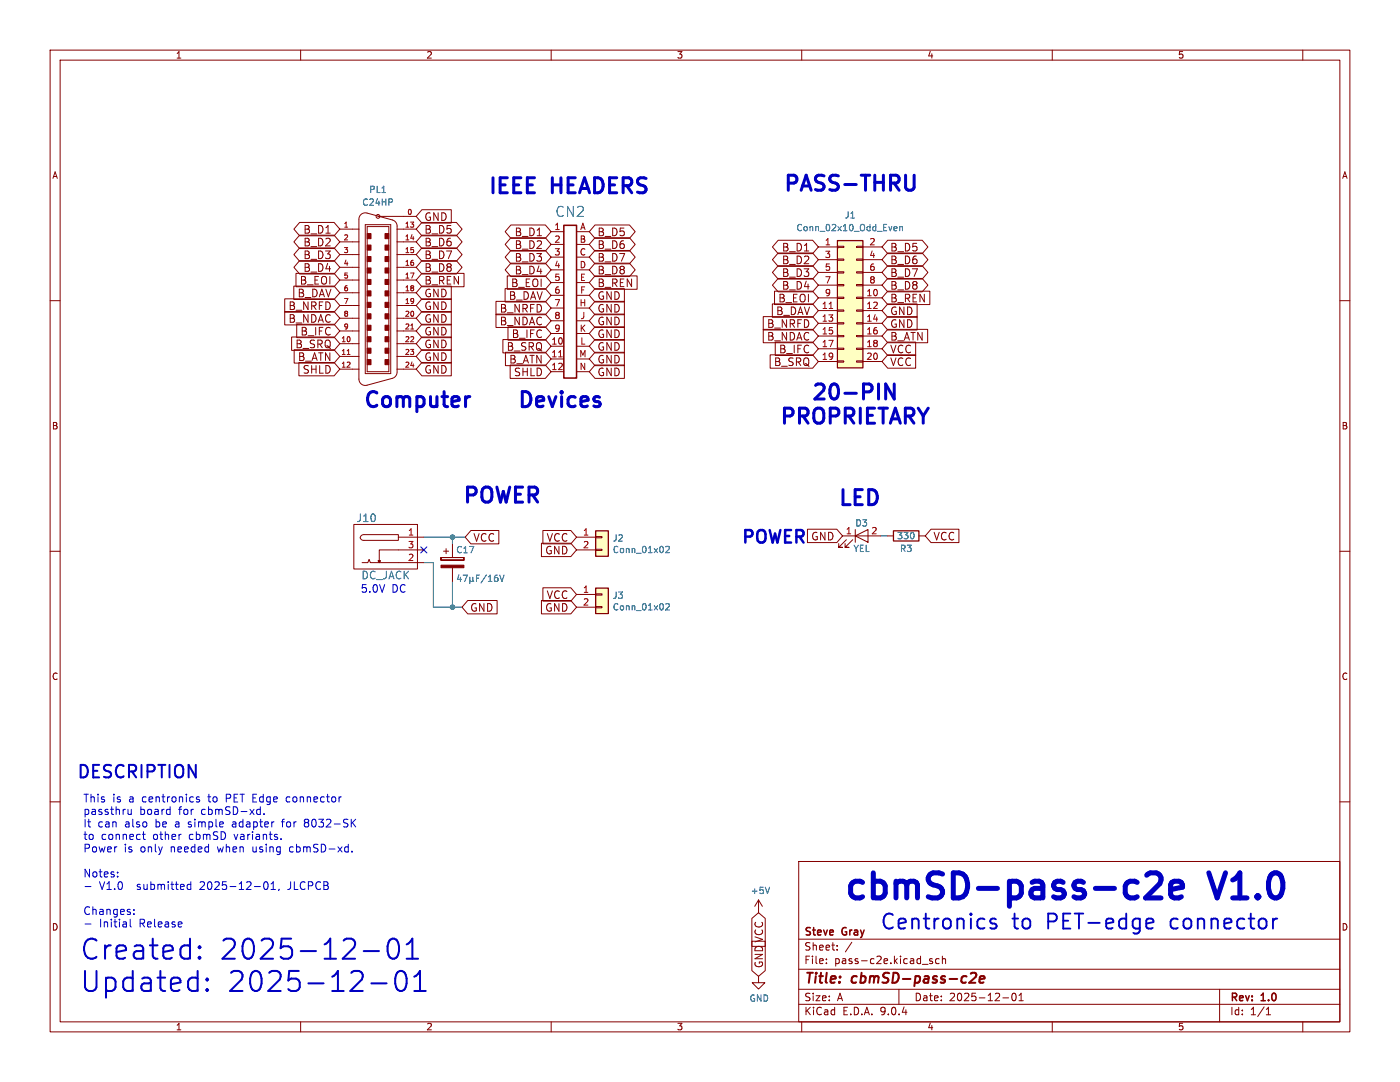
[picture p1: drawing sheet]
<svg xmlns="http://www.w3.org/2000/svg" width="279mm" height="216mm" viewBox="0 0 279 216" stroke-linecap="round" stroke-linejoin="round" font-family="sans-serif">
<g fill="none" stroke="#840000" stroke-width=".2">
<path d="M10 10h259.4v195.9h-259.4zM12 12h255.4v191.9h-255.4zM60 10v2M110 10v2M160 10v2M210 10v2M260 10v2M10 60h2M267.4 60h2M10 110h2M168.1 106.9h7.7M168.9 107.7l-1.5 1.5h.7h-.7v-.7"/>
<path d="M170.2 107.7l-1.5 1.5h.7h-.7v-.7M170.7 106.9l2.5-1.2v2.5zM170.7 105.7v2.5M267.4 110h2M10 160h2M151.4 179.6l-.8 1.2M151.4 179.6l.7 1.2M151.4 179.6v2.5M159.4 171.9h108v32h-108zM267.4 160h2M151.4 194.8v1.3h1.3l-1.3 1.3-1.3-1.3h1.3M159.4 197.4h108"/>
<path d="M159.4 193.4h108M159.4 187.4h108M164.9 192.1v.2M164.9 191.4v.1M167.1 189.4v.2M167.1 188.7v.1M170 188l-1.3 1.9M179.4 197.4v3M186.1 191.4l-.4-.1-.2 .2 .1 .2 .5 .2v.3h-.6M187.4 191.4l-.4-.1-.3 .3 .2 .6h.5M188.1 191.4l.2-.1 .3 .1 .1 .9M188.1 190.8v1.5"/>
<path d="M200.1 199.1h1.2M202.1 198.3l.2-.1a.8 .8 0 0 1 .5 .7 .8 .8 0 0 1-.5 .8l-.2-.2-.2-.4zM203.4 199.7h.8M203.4 198.6l.4-.4v1.5M243.4 197.4v6.5M60 203.9v2M110 203.9v2M159.4 200.4h108M160 203.9v2M210 203.9v2M252.7 202.5h.9M252.7 201.4l.4-.4v1.5"/>
<path d="M260 203.9v2"/>
</g>
<path d="M193.7 194.3l.3-.2h.5l.3 .2v.4l-.1 .3-1.3 1.1h1.3M195.5 195.4l1-.2-.1-.3h-.7l-.3 .9 .3 .3 .6-.1" fill="none" stroke="#840000" stroke-width=".4"/>
<path d="M153.6 177l-.4 1.3" fill="none" stroke="#006464" stroke-width=".2"/>
<path d="M118.9 105.9h2.5v5.1h-2.5z" fill="#ffffc2"/>
<path d="M118.9 105.9h2.5v5.1h-2.5z" fill="none" stroke="#840000" stroke-width=".25"/>
<path d="M115.1 107.2h3.8M115.1 109.7h3.8M118.9 107.1h1.2v.2h-1.2zM118.9 109.6h1.2v.3h-1.2z" fill="none" stroke="#840000" stroke-width=".2"/>
<path d="M132.9 109.1l.5-.1 .2 .4-.8 .9h.8" fill="none" stroke="#006464" stroke-width=".2"/>
<path d="M167.1 48h5.1v25.4h-5.1z" fill="#ffffc2"/>
<path d="M167.1 48h5.1v25.4h-5.1zM178.3 105.9h5.1v2.1h-5.1z" fill="none" stroke="#840000" stroke-width=".25"/>
<g fill="none" stroke="#840000" stroke-width=".2">
<path d="M67.8 45.7h3.8M67.8 48.3h3.8M67.8 50.8h3.8M67.8 53.3h3.8M67.8 55.9h3.8M67.8 58.4h3.8M71.6 43.7a1.27 1.27 0 0 1 1.7-1.2l5.1 1.4 .5 .4 .3 .6v29.3M71.6 43.8v31.8a1.27 1.27 0 0 0 1.7 1.3l5.1-1.4 .6-.5 .2-.7M72.9 44.8h5.1v29.7h-5.1zM73.3 45.2h4.3v29h-4.3zM75.4 43.2h7.7M79.2 45.7h3.9"/>
<path d="M79.2 48.3h3.9M79.2 50.8h3.9M79.2 53.3h3.9M79.2 55.9h3.9M79.2 58.4h3.9M110 46.2h2.5M110 48.8h2.5M110 51.3h2.5M110 53.8h2.5M110 56.4h2.5M110 58.9h2.5M115.1 46.2h2.5"/>
<path d="M115.1 48.8h2.5M115.1 51.3h2.5M115.1 53.8h2.5M115.1 56.4h2.5M115.1 58.9h2.5M163.3 49.3h3.8M163.3 51.8h3.8M163.3 54.4h3.8M163.3 56.9h3.8M163.3 59.4h3.8M167.1 49.1h1.3v.3h-1.3zM167.1 51.7h1.3v.2h-1.3z"/>
<path d="M167.1 54.2h1.3v.3h-1.3zM167.1 56.8h1.3v.2h-1.3zM167.1 59.3h1.3v.3h-1.3zM170.9 49.1h1.3v.3h-1.3zM170.9 51.7h1.3v.2h-1.3zM170.9 54.2h1.3v.3h-1.3zM170.9 56.8h1.3v.2h-1.3zM170.9 59.3h1.3v.3h-1.3zM172.2 49.3h3.8M172.2 51.8h3.8M172.2 54.4h3.8M172.2 56.9h3.8"/>
<path d="M172.2 59.4h3.8M67.8 66h3.8M67.8 68.6h3.8M67.8 71.1h3.8M67.8 73.7h3.8M67.8 61h3.8M67.8 63.5h3.8M79.2 66h3.9M79.2 68.6h3.9M79.2 71.1h3.9M79.2 73.7h3.9M79.2 61h3.9"/>
<path d="M79.2 63.5h3.9M110 74.2h2.5M110 61.5h2.5M110 64h2.5M110 66.5h2.5M110 69.1h2.5M110 71.6h2.5M115.1 74.2h2.5M115.1 61.5h2.5M115.1 64h2.5M115.1 66.5h2.5M115.1 69.1h2.5"/>
<path d="M115.1 71.6h2.5M163.3 62h3.8M163.3 64.5h3.8M163.3 67.1h3.8M163.3 69.6h3.8M163.3 72.1h3.8M167.1 61.8h1.3v.3h-1.3zM167.1 64.4h1.3v.2h-1.3zM167.1 66.9h1.3v.3h-1.3zM167.1 69.5h1.3v.2h-1.3zM167.1 72h1.3v.3h-1.3zM170.9 61.8h1.3v.3h-1.3z"/>
<path d="M170.9 64.4h1.3v.2h-1.3zM170.9 66.9h1.3v.3h-1.3zM170.9 69.5h1.3v.2h-1.3zM170.9 72h1.3v.3h-1.3zM172.2 62h3.8M172.2 64.5h3.8M172.2 67.1h3.8M172.2 69.6h3.8M172.2 72.1h3.8M70.6 104.6h12.7v8.9h-12.7zM72.1 106.9l.5-.2h6.9v1.1h-6.9a.56 .56 0 0 1-.6-.2 .56 .56 0 0 1 .1-.7zM72.3 112.3h1.1l.3-.7 .2 .7h10.7"/>
<path d="M75.6 112h.2M79.5 107.2h5.1M84.6 109.7h-8.9v2.6l.2-.4h-.5l.3 .4M88 111.3v.5zM88 111.8h4.6zM88 111.3h4.6zM88.5 110h1M89 109.5v1M90.3 108.5v2.8M90.3 113.3v2.8M92.6 111.3v.5zM177 106.9h1.3"/>
<path d="M183.4 106.9h1.3"/>
<circle cx="75.4" cy="43.2" r=".38"/>
</g>
<path d="M69.3 70.7h.6M82 65.7h.6M111.5 71.2h.7M165.5 61.6h.7" fill="none" stroke="#a90000" stroke-width=".2"/>
<g fill="none" stroke="#006464" stroke-width=".2">
<path d="M178.6 45.2l.4 .1v.2l-.6 .1M179 46h-.4M179.6 45.3h.4l.1 .7M179.6 45.2v.8M91.6 114.7l-.3 .9h.8M91.9 115.2v.8M92.4 114.8h.9l-.6 1.2M93.8 115.2v1.2M93.8 115.8l.1 .2 .5-.2M94.4 115.8l.2 .2M94.4 115.2v.6M95.1 115.4h.4"/>
<path d="M95.7 114.8h-.6v1.2M97.1 114.7l-1.1 1.6M97.5 116h.7M97.5 115.1l.3-.3v1.2M99.3 114.8h-.4l-.2 .3v.7l.2 .2 .4-.1 .1-.4-.1-.2-.4-.1-.2 .3M99.8 114.8l.4 1.2 .4-1.2"/>
</g>
<g fill="#840000" stroke="#840000" stroke-width=".2">
<path d="M73.3 46.6h.7v1h-.7z"/>
<path d="M73.3 48.9h.7v1h-.7z"/>
<path d="M73.3 51.2h.7v1h-.7z"/>
<path d="M73.3 53.5h.7v1h-.7z"/>
<path d="M73.3 55.8h.7v1h-.7z"/>
<path d="M73.3 58h.7v1.1h-.7z"/>
<path d="M73.3 60.3h.7v1h-.7z"/>
<path d="M73.3 62.6h.7v1h-.7z"/>
<path d="M73.3 64.9h.7v1h-.7z"/>
<path d="M73.3 67.2h.7v1h-.7z"/>
<path d="M73.3 69.5h.7v1h-.7z"/>
<path d="M73.3 71.8h.7v1h-.7z"/>
<path d="M76.8 46.6h.8v1h-.8z"/>
<path d="M76.8 48.9h.8v1h-.8z"/>
<path d="M76.8 51.2h.8v1h-.8z"/>
<path d="M76.8 53.5h.8v1h-.8z"/>
<path d="M76.8 55.8h.8v1h-.8z"/>
<path d="M76.8 58h.8v1.1h-.8z"/>
<path d="M76.8 60.3h.8v1h-.8z"/>
<path d="M76.8 62.6h.8v1h-.8z"/>
<path d="M76.8 64.9h.8v1h-.8z"/>
<path d="M76.8 67.2h.8v1h-.8z"/>
<path d="M76.8 69.5h.8v1h-.8z"/>
<path d="M76.8 71.8h.8v1h-.8z"/>
<path d="M88 112.8h4.6v.5h-4.6z"/>
</g>
<path d="M112.5 45h2.6v30.4h-2.6z" fill="none" stroke="#840000" stroke-width=".3"/>
<path d="M118.9 117.3h2.5v5.1h-2.5z" fill="#ffffc2"/>
<path d="M118.9 117.3h2.5v5.1h-2.5z" fill="none" stroke="#840000" stroke-width=".25"/>
<g fill="none" stroke="#840000" stroke-width=".2">
<path d="M56.8 59.6h9.9l1.1 1.4-1.1 1.3h-9.9zM58.6 57.1h8.1l1.1 1.3-1.1 1.4h-8.1zM59.1 54.5h7.6l1.1 1.4-1.1 1.3h-7.6zM59.8 52h6.9l1.1 1.3-1.1 1.4h-6.9l-1.1-1.4zM59.8 49.5h6.9l1.1 1.3-1.1 1.3h-6.9l-1.1-1.3zM59.8 44.4h6.9l1.1 1.3-1.1 1.4h-6.9l-1.1-1.4zM59.8 46.9h6.9l1.1 1.4-1.1 1.3h-6.9l-1.1-1.3zM84.2 57.1h5.9v2.7h-5.9l-1.1-1.4zM84.2 59.6h5.9v2.7h-5.9l-1.1-1.3zM84.2 41.8h5.9v2.7h-5.9l-1.1-1.3zM84.2 46.9h6.9l1.1 1.4-1.1 1.3h-6.9l-1.1-1.3zM84.2 44.4h6.9l1.1 1.3-1.1 1.4h-6.9l-1.1-1.4z"/>
<path d="M84.2 52h6.9l1.1 1.3-1.1 1.4h-6.9l-1.1-1.4zM84.2 49.5h6.9l1.1 1.3-1.1 1.3h-6.9l-1.1-1.3zM84.2 54.5h8.4v2.7h-8.4l-1.1-1.3zM100.8 57.6h8l1.2 1.3-1.2 1.4h-8zM101.2 55.1h7.6l1.2 1.3-1.2 1.3h-7.6zM102 52.5h6.8l1.2 1.3-1.2 1.4h-6.8l-1.2-1.4zM102 44.9h6.8l1.2 1.3-1.2 1.4h-6.8l-1.2-1.4zM102 47.4h6.8l1.2 1.4-1.2 1.3h-6.8l-1.2-1.3zM102 50h6.8l1.2 1.3-1.2 1.3h-6.8l-1.2-1.3zM118.7 44.9h6.9l1.2 1.3-1.2 1.4h-6.9l-1.1-1.4zM118.7 47.4h6.9l1.2 1.4-1.2 1.3h-6.9l-1.1-1.3zM118.7 50h6.9l1.2 1.3-1.2 1.3h-6.9l-1.1-1.3z"/>
<path d="M118.7 52.5h6.9l1.2 1.3-1.2 1.4h-6.9l-1.1-1.4zM118.7 55.1h8.4v2.6h-8.4l-1.1-1.3zM118.7 57.6h5.9v2.7h-5.9l-1.1-1.4zM154.6 58.1h7.6l1.1 1.3-1.1 1.4h-7.6zM155.3 47.9h6.9l1.1 1.4-1.1 1.3h-6.9l-1.1-1.3zM155.3 55.6h6.9l1.1 1.3-1.1 1.3h-6.9l-1.1-1.3zM155.3 50.5h6.9l1.1 1.3-1.1 1.3h-6.9l-1.1-1.3zM155.3 53h6.9l1.1 1.4-1.1 1.3h-6.9l-1.1-1.3zM177.2 55.6h6.8l1.2 1.3-1.2 1.3h-6.8l-1.2-1.3zM177.2 58.1h8.4v2.7h-8.4l-1.2-1.4zM177.2 53h6.8l1.2 1.4-1.2 1.3h-6.8l-1.2-1.3zM177.2 47.9h6.8l1.2 1.4-1.2 1.3h-6.8l-1.2-1.3z"/>
<path d="M177.2 50.5h6.8l1.2 1.3-1.2 1.3h-6.8l-1.2-1.3zM56.8 62.2h9.9l1.1 1.3-1.1 1.3h-9.9zM58.2 67.2h8.5l1.1 1.4-1.1 1.3h-8.5zM58.7 69.8h8l1.1 1.3-1.1 1.4h-8zM59.2 64.7h7.5l1.1 1.3-1.1 1.4h-7.5zM59.6 72.3h7.1l1.1 1.4-1.1 1.3h-7.1zM84.2 62.2h5.9v2.6h-5.9l-1.1-1.3zM84.2 64.7h5.9v2.7h-5.9l-1.1-1.4zM84.2 67.2h5.9v2.7h-5.9l-1.1-1.3zM84.2 69.8h5.9v2.7h-5.9l-1.1-1.4zM84.2 72.3h5.9v2.7h-5.9l-1.1-1.3zM99 62.7h9.8l1.2 1.3-1.2 1.3h-9.8z"/>
<path d="M99 60.1h9.8l1.2 1.4-1.2 1.3h-9.8zM100.4 67.8h8.4l1.2 1.3-1.2 1.3h-8.4zM100.9 70.3h7.9l1.2 1.3-1.2 1.4h-7.9zM101.4 65.2h7.4l1.2 1.3-1.2 1.4h-7.4zM101.8 72.8h7l1.2 1.4-1.2 1.3h-7zM118.7 60.1h5.9v2.7h-5.9l-1.1-1.3zM118.7 62.7h5.9v2.6h-5.9l-1.1-1.3zM118.7 65.2h5.9v2.7h-5.9l-1.1-1.4zM118.7 72.8h5.9v2.7h-5.9l-1.1-1.3zM118.7 67.8h5.9v2.6h-5.9l-1.1-1.3zM118.7 70.3h5.9v2.7h-5.9l-1.1-1.4zM152.3 63.2h9.9l1.1 1.3-1.1 1.3h-9.9z"/>
<path d="M152.3 65.7h9.9l1.1 1.4-1.1 1.3h-9.9zM153.7 70.8h8.5l1.1 1.3-1.1 1.4h-8.5zM154.1 60.6h8.1l1.1 1.4-1.1 1.3h-8.1zM154.7 68.3h7.5l1.1 1.3-1.1 1.3h-7.5zM177.2 63.2h5.8v2.6h-5.8l-1.2-1.3zM177.2 60.6h5.8v2.7h-5.8l-1.2-1.3zM177.2 70.8h5.5v2.7h-5.5l-1.2-1.4zM177.2 68.3h5.5v2.6h-5.5l-1.2-1.3zM177.2 65.7h7.9v2.7h-7.9l-1.2-1.3zM93.3 119.8h5.9v2.7h-5.9l-1.1-1.3zM94 105.9h5.6v2.6h-5.6l-1.2-1.3zM108.1 119.8h5.8l1.2 1.4-1.2 1.3h-5.8z"/>
<path d="M108.1 108.4h5.8l1.2 1.3-1.2 1.4h-5.8zM108.3 105.9h5.6l1.2 1.3-1.2 1.3h-5.6zM108.3 117.3h5.6l1.2 1.3-1.2 1.4h-5.6zM115.1 118.6h3.8M118.9 118.5h1.2v.2h-1.2zM161.1 105.6h5.9l1.1 1.3-1.1 1.4h-5.9zM185.8 105.6h5.6v2.7h-5.6l-1.1-1.4zM115.1 121.2h3.8M118.9 121h1.2v.3h-1.2zM150.1 187.8h2.6v5.9l-1.3 1.1-1.3-1.1zM150.1 183.3l1.3-1.2 1.3 1.2v5.5h-2.6z"/>
</g>
<path d="M132.9 120.6l.5-.2 .2 .4-.8 .9h.8" fill="none" stroke="#006464" stroke-width=".2"/>
<path d="M84.6 112.3h1.9v8.9h5.7M84.6 107.2h8.2M90.3 107.2v1.3M90.3 116.1v5.1M175.8 106.9h1.2" fill="none" stroke="#009600" stroke-width=".2"/>
<path d="M84 109.1l1.2 1.2M85.2 109.1l-1.2 1.2" fill="none" stroke="#000084" stroke-width=".2"/>
<path d="M182.4 35v2.4l-.2 .4-.9 .2M93.5 79.1h.3M178.5 76.6v3l-1.7-3v3" fill="none" stroke="#0000c2" stroke-width=".6"/>
<g fill="none" stroke="#0000c2" stroke-width=".2">
<path d="M39.8 159.1l-.4-.1-.2 .2 .1 .2 .5 .2v.4h-.6M68 159h.1M17 176.9h1.2M23.5 174.8v.2M23.5 174v.2M25.5 161.5l.1 .9 .4 .1 .2-.1M26.2 161.5v1M28.4 166.5h.6M28.6 166v1.3l.4 .2M33.8 161.5l.1 .1M33.9 161v1.5M33.9 162.4l-.1 .1"/>
<path d="M37.3 177.2l.3 .3 .5-.1M38.1 175.9v1.6M38.1 176.5h-.5l-.3 .3M51.4 162.4h.6M51.4 161.6h.6M52 161v1.5M52.7 162.4v.1M52.8 176.1l.2-.2a.83 .83 0 0 1 .5 .8 .83 .83 0 0 1-.5 .8l-.2-.2-.2-.4zM54.1 177.5h.9M54.1 176.4l.4-.5v1.6M55.7 177.4l-.1 .3M56.1 167.4v.1"/>
<path d="M56.2 164h.5M60.9 163.5l-.2 .3 .2 .3M60.9 164.2l-.2 .2 .2 .5M69.4 169h.1M69.5 168.5v1.5M69.5 169.9l-.1 .1M70.2 169.9v.1M70.3 164.1l.7 .9M71 163.5l-.9 .9M17 184.4h1.2M26 183.4v1.4l.2 .2M26.7 182.3v.2"/>
<path d="M26.7 181.5v.2"/>
</g>
<g fill="none" stroke="#0000c2" stroke-width=".4">
<path d="M39.8 190.9l.2 .2-.2 .2M39.8 190.9l-.2 .2 .2 .2M39.8 188.8v.4M39.8 190.9v.4M39.8 188.8l.2 .2-.2 .2M39.8 188.8l-.2 .2 .2 .2M41.3 197.4l.2 .2-.2 .1M41.3 197.4l-.1 .2 .1 .1M41.3 195.3v.3M41.3 197.4v.3M41.3 195.3l.2 .2-.2 .1M41.3 195.3l-.1 .2 .1 .1"/>
<path d="M72.6 189.8h3M74.1 196.2h3.1M77.7 187.7a.96 .96 0 0 1 1-.4 .96 .96 0 0 1 .7 .8 3.1 3.1 0 0 1-.3 3 .95 .95 0 0 1-1.6-.6 3.4 3.4 0 0 1 .2-2.8zM79.2 194.1a.96 .96 0 0 1 1-.4 .96 .96 0 0 1 .8 .8 3.1 3.1 0 0 1-.4 3.1 .95 .95 0 0 1-1.5-.6 3.4 3.4 0 0 1 .1-2.9zM81.2 191.3h2.2M81.2 188.4l.7-.5 .4-.6v4M82.7 197.7h2.3M82.7 194.9l.7-.6 .4-.6v4"/>
</g>
<path d="M197.8 183.4l-.2 .3 .2 .4 1 .3 .1 .5-.1 .2-.3 .2-.9-.2M229.2 183.3l.8 .1 .2 .6-1.4 .3M230 185.1l-.8 .2M254.9 183.3a.77 .77 0 0 0-.9 .6" fill="none" stroke="#0000c2" stroke-width=".38"/>
<path d="M226.5 175.8l.4 .3M226.9 178.9l-.4 .3M228.9 174.6l.7-.4h1.2a1.36 1.36 0 0 1 .7 2.1l-2.9 2.9h3.1M233.6 177.5l2.4-.5v-.4l-.2-.5-.5-.3h-1l-.4 .3-.3 .5v1.9l.3 .4 .4 .3h1l.5-.3" fill="none" stroke="#0000c2" stroke-width="1"/>
<g fill="#009600" stroke="#009600" stroke-width=".2">
<circle cx="90.3" cy="121.2" r=".46"/>
<circle cx="90.3" cy="107.2" r=".46"/>
</g>
<g font-size="7" fill="#0000c2">
<text x="168.1" y="179.8">cbmSD-pass-c2e</text>
<text x="242.1" y="179.8">V1.0</text>
</g>
<g font-size="5.6" fill="#0000c2">
<text x="15.7" y="191.8">Created:</text>
<text x="44" y="191.8">2025-12-01</text>
<text x="15.7" y="198.3">Updated:</text>
<text x="45.5" y="198.3">2025-12-01</text>
</g>
<g font-size="4.2" fill="#0000c2">
<text x="97.3" y="38.9">IEEE</text>
<text x="110.3" y="38.9">HEADERS</text>
<text x="156.2" y="38.4">PASS-THRU</text>
<text x="72.4" y="81.5">Computer</text>
<text x="103.1" y="81.5">Devices</text>
<text x="161.6" y="80">20-PIN</text>
<text x="155.2" y="84.8">PROPRIETARY</text>
<text x="92.2" y="100.6">POWER</text>
<text x="167.1" y="101.1">LED</text>
<text x="175.5" y="185.7">Centronics</text>
<text x="202" y="185.7">to</text>
<text x="209.3" y="185.7">PET-edge</text>
<text x="234.4" y="185.7">connector</text>
</g>
<g font-size="3.5" fill="#0000c2">
<text x="147.8" y="108.6">POWER</text>
<text x="15.2" y="155.5">DESCRIPTION</text>
</g>
<text font-size="2.8" fill="#006464" x="110.8" y="43.5">CN2</text>
<g font-size="2.8" fill="#840000">
<text x="160.4" y="196.8">Title:</text>
<text x="170.1" y="196.8">cbmSD-pass-c2e</text>
</g>
<g font-size="2.2" fill="#0000c2">
<text x="16.5" y="160.2">This</text>
<text x="22.4" y="160.2">is</text>
<text x="25.7" y="160.2">a</text>
<text x="28.5" y="160.2">centronics</text>
<text x="41.8" y="160.2">to</text>
<text x="45.4" y="160.2">PET Edge</text>
<text x="57.8" y="160.2">connector</text>
<text x="16.5" y="162.7">passthru</text>
<text x="16.5" y="165.2">It</text>
<text x="16.5" y="167.7">to</text>
<text x="19.5" y="165.2">can</text>
<text x="20.1" y="167.7">connect</text>
<text x="24.9" y="165.2">also</text>
<text x="27.8" y="162.7">board</text>
<text x="30.5" y="167.7">other</text>
<text x="31.1" y="165.2">be</text>
<text x="35.2" y="165.2">a</text>
<text x="35.7" y="162.7">for</text>
<text x="37.8" y="167.7">cbmSD</text>
<text x="37.9" y="165.2">simple</text>
<text x="40.3" y="162.7">cbmSD-xd.</text>
<text x="46.8" y="165.2">adapter</text>
<text x="47" y="167.7">variants.</text>
<text x="56.9" y="165.2">for</text>
<text x="61.5" y="165.2">8032-SK</text>
<text x="16.5" y="170.2">Power</text>
<text x="24.7" y="170.2">is</text>
<text x="28" y="170.2">only</text>
<text x="34.1" y="170.2">needed</text>
<text x="43.7" y="170.2">when</text>
<text x="50.7" y="170.2">using</text>
<text x="58.3" y="170.2">cbmSD-xd.</text>
<text x="16.5" y="175.2">Notes:</text>
<text x="19.8" y="177.7">V1.0</text>
<text x="27.4" y="177.7">submitted</text>
<text x="40.1" y="177.7">2025-12-01,</text>
<text x="57.8" y="177.7">JLCPCB</text>
<text x="16.5" y="182.7">Changes:</text>
<text x="19.8" y="185.2">Initial</text>
<text x="27.8" y="185.2">Release</text>
</g>
<g font-size="2.1" fill="#840000">
<text x="60.5" y="46.8">B_D1</text>
<text x="84.6" y="44.3">GND</text>
<text x="84.6" y="46.8">B_D5</text>
<text x="102.6" y="47.3">B_D1</text>
<text x="119.1" y="47.3">B_D5</text>
<text x="60.5" y="51.9">B_D3</text>
<text x="60.5" y="49.4">B_D2</text>
<text x="84.6" y="49.4">B_D6</text>
<text x="84.6" y="51.9">B_D7</text>
<text x="102.6" y="49.9">B_D2</text>
<text x="102.6" y="52.4">B_D3</text>
<text x="119.1" y="49.9">B_D6</text>
<text x="119.1" y="52.4">B_D7</text>
<text x="156" y="50.4">B_D1</text>
<text x="156" y="52.9">B_D2</text>
<text x="177.5" y="50.4">B_D5</text>
<text x="177.5" y="52.9">B_D6</text>
<text x="59.3" y="59.5">B_DAV</text>
<text x="59.8" y="57">B_EOI</text>
<text x="60.5" y="54.4">B_D4</text>
<text x="84.6" y="59.5">GND</text>
<text x="84.6" y="54.4">B_D8</text>
<text x="84.6" y="57">B_REN</text>
<text x="101.9" y="57.5">B_EOI</text>
<text x="102.6" y="54.9">B_D4</text>
<text x="119.1" y="54.9">B_D8</text>
<text x="119.1" y="57.5">B_REN</text>
<text x="156" y="58">B_D4</text>
<text x="156" y="55.5">B_D3</text>
<text x="177.5" y="58">B_D8</text>
<text x="177.5" y="55.5">B_D7</text>
<text x="57.5" y="64.6">B_NDAC</text>
<text x="57.5" y="62.1">B_NRFD</text>
<text x="84.6" y="64.6">GND</text>
<text x="84.6" y="62.1">GND</text>
<text x="99.7" y="65.1">B_NDAC</text>
<text x="99.7" y="62.6">B_NRFD</text>
<text x="101.5" y="60">B_DAV</text>
<text x="119.1" y="62.6">GND</text>
<text x="119.1" y="60">GND</text>
<text x="119.1" y="65.1">GND</text>
<text x="153" y="65.6">B_NRFD</text>
<text x="154.8" y="63.1">B_DAV</text>
<text x="155.3" y="60.5">B_EOI</text>
<text x="177.5" y="65.6">GND</text>
<text x="177.5" y="63.1">GND</text>
<text x="177.5" y="60.5">B_REN</text>
<text x="58.9" y="69.7">B_SRQ</text>
<text x="59.9" y="67.1">B_IFC</text>
<text x="84.6" y="67.1">GND</text>
<text x="84.6" y="69.7">GND</text>
<text x="101" y="70.2">B_SRQ</text>
<text x="102.1" y="67.6">B_IFC</text>
<text x="119.1" y="67.6">GND</text>
<text x="119.1" y="70.2">GND</text>
<text x="153" y="68.2">B_NDAC</text>
<text x="155.4" y="70.7">B_IFC</text>
<text x="177.5" y="70.7">VCC</text>
<text x="177.5" y="68.2">B_ATN</text>
<text x="59.4" y="72.2">B_ATN</text>
<text x="60.3" y="74.8">SHLD</text>
<text x="84.6" y="72.2">GND</text>
<text x="84.6" y="74.8">GND</text>
<text x="101.6" y="72.7">B_ATN</text>
<text x="102.5" y="75.3">SHLD</text>
<text x="119.1" y="75.3">GND</text>
<text x="119.1" y="72.7">GND</text>
<text x="154.4" y="73.2">B_SRQ</text>
<text x="177.5" y="73.2">VCC</text>
<text x="94.4" y="108.3">VCC</text>
<text x="108.7" y="110.8">GND</text>
<text x="109" y="108.3">VCC</text>
<text x="161.8" y="108">GND</text>
<text x="186.2" y="108">VCC</text>
<text x="109" y="119.7">VCC</text>
<text x="93.7" y="122.3">GND</text>
<text x="108.7" y="122.3">GND</text>
<text x="160.4" y="189.9">Sheet:</text>
<text x="160.4" y="187.1">Steve</text>
<text x="168.1" y="187.1">Gray</text>
<text x="152.5" y="193.3" transform="rotate(-90 152.5 193.3)">GND VCC</text>
<text x="160.4" y="192.6">File:</text>
<text x="166.5" y="192.6">pass-c2e.kicad_sch</text>
<text x="160.4" y="202.8">KiCad</text>
<text x="160.4" y="200">Size:</text>
<text x="167.1" y="200">A</text>
<text x="168.1" y="202.8">E.D.A.</text>
<text x="175.7" y="202.8">9.0.4</text>
<text x="182.4" y="200">Date:</text>
<text x="189.4" y="200">2025-12-01</text>
<text x="245.4" y="200.2">Rev:</text>
<text x="245.4" y="202.8">Id:</text>
<text x="249.5" y="202.8">1/1</text>
<text x="251.8" y="200.2">1.0</text>
</g>
<g font-size="2.1" fill="#006464">
<text x="71" y="104.4">J10</text>
<text x="72" y="115.8">DC_JACK</text>
</g>
<g font-size="2.1" fill="#0000c2">
<text x="71.9" y="118.4">5.0V</text>
<text x="78.1" y="118.4">DC</text>
</g>
<g font-size="1.8" fill="#840000">
<text x="35" y="11.9">1</text>
<text x="85" y="11.9">2</text>
<text x="135" y="11.9">3</text>
<text x="185" y="11.9">4</text>
<text x="235" y="11.9">5</text>
<text x="10.3" y="35.9">A</text>
<text x="267.7" y="35.9">A</text>
<text x="10.3" y="85.9">B</text>
<text x="267.7" y="85.9">B</text>
<text x="10.3" y="135.9">C</text>
<text x="267.7" y="135.9">C</text>
<text x="10.3" y="185.9">D</text>
<text x="267.7" y="185.9">D</text>
<text x="35" y="205.8">1</text>
<text x="85" y="205.8">2</text>
<text x="135" y="205.8">3</text>
<text x="185" y="205.8">4</text>
<text x="235" y="205.8">5</text>
</g>
<g font-size="1.8" fill="#006464">
<text x="72.2" y="41.2">C24HP</text>
<text x="73.6" y="38.7">PL1</text>
<text x="158.8" y="46.3">Conn_02x10_Odd_Even</text>
<text x="168.5" y="43.8">J1</text>
<text x="170.6" y="105.3">D3</text>
<text x="178.9" y="107.8">330</text>
<text x="90.9" y="110.6">C17</text>
<text x="122.2" y="108.3">J2</text>
<text x="122.2" y="110.6">Conn_01x02</text>
<text x="170.2" y="110.3">YEL</text>
<text x="179.5" y="110.3">R3</text>
<text x="122.2" y="119.7">J3</text>
<text x="122.2" y="122">Conn_01x02</text>
<text x="149.7" y="178.6">+5V</text>
<text x="149.5" y="200.1">GND</text>
</g>
<g font-size="1.8" fill="#a90000">
<text x="110.5" y="46">1</text>
<text x="115.7" y="46">A</text>
<text x="110.5" y="48.5">2</text>
<text x="110.5" y="51.1">3</text>
<text x="110.5" y="53.6">4</text>
<text x="115.6" y="48.5">B</text>
<text x="115.6" y="51.1">C</text>
<text x="115.6" y="53.6">D</text>
<text x="164.5" y="49">1</text>
<text x="164.5" y="51.6">3</text>
<text x="173.4" y="49">2</text>
<text x="173.4" y="51.6">4</text>
<text x="110.5" y="56.1">5</text>
<text x="110.5" y="58.7">6</text>
<text x="115.7" y="56.1">E</text>
<text x="115.7" y="58.7">F</text>
<text x="164.5" y="54.1">5</text>
<text x="164.5" y="56.6">7</text>
<text x="164.5" y="59.2">9</text>
<text x="172.8" y="59.2">10</text>
<text x="173.4" y="54.1">6</text>
<text x="173.4" y="56.6">8</text>
<text x="110.5" y="61.2">7</text>
<text x="110.5" y="63.8">8</text>
<text x="115.6" y="61.2">H</text>
<text x="115.7" y="63.8">J</text>
<text x="163.9" y="61.7">11</text>
<text x="163.9" y="64.3">13</text>
<text x="172.8" y="61.7">12</text>
<text x="172.8" y="64.3">14</text>
<text x="109.9" y="68.8">10</text>
<text x="109.9" y="71.4">11</text>
<text x="110.5" y="66.3">9</text>
<text x="115.5" y="71.4">M</text>
<text x="115.6" y="66.3">K</text>
<text x="115.7" y="68.8">L</text>
<text x="163.9" y="66.8">15</text>
<text x="163.9" y="69.3">17</text>
<text x="163.9" y="71.9">19</text>
<text x="172.8" y="66.8">16</text>
<text x="172.8" y="69.3">18</text>
<text x="172.8" y="71.9">20</text>
<text x="109.9" y="73.9">12</text>
<text x="115.6" y="73.9">N</text>
<text x="81.3" y="106.9">1</text>
<text x="116.3" y="106.9">1</text>
<text x="168.7" y="106.7">1</text>
<text x="173.8" y="106.7">2</text>
<text x="81.3" y="109.5">3</text>
<text x="81.3" y="112">2</text>
<text x="116.3" y="109.5">2</text>
<text x="116.3" y="118.4">1</text>
<text x="116.3" y="120.9">2</text>
</g>
<g font-size="1.4" fill="#a90000">
<text x="68.5" y="45.5">1</text>
<text x="80.7" y="45.5">13</text>
<text x="81.2" y="42.9">0</text>
<text x="68.5" y="48">2</text>
<text x="68.5" y="50.5">3</text>
<text x="68.5" y="53.1">4</text>
<text x="80.7" y="48">14</text>
<text x="80.7" y="50.5">15</text>
<text x="80.7" y="53.1">16</text>
<text x="68.5" y="55.6">5</text>
<text x="68.5" y="58.2">6</text>
<text x="80.7" y="55.6">17</text>
<text x="80.7" y="58.2">18</text>
<text x="68.5" y="60.7">7</text>
<text x="68.5" y="63.2">8</text>
<text x="68.5" y="65.8">9</text>
<text x="80.7" y="60.7">19</text>
<text x="80.7" y="63.2">20</text>
<text x="80.7" y="65.8">21</text>
<text x="68" y="68.3">10</text>
<text x="68" y="70.9">11</text>
<text x="80.7" y="68.3">22</text>
<text x="80.7" y="70.9">23</text>
<text x="68" y="73.4">12</text>
<text x="80.7" y="73.4">24</text>
</g>
</svg>
